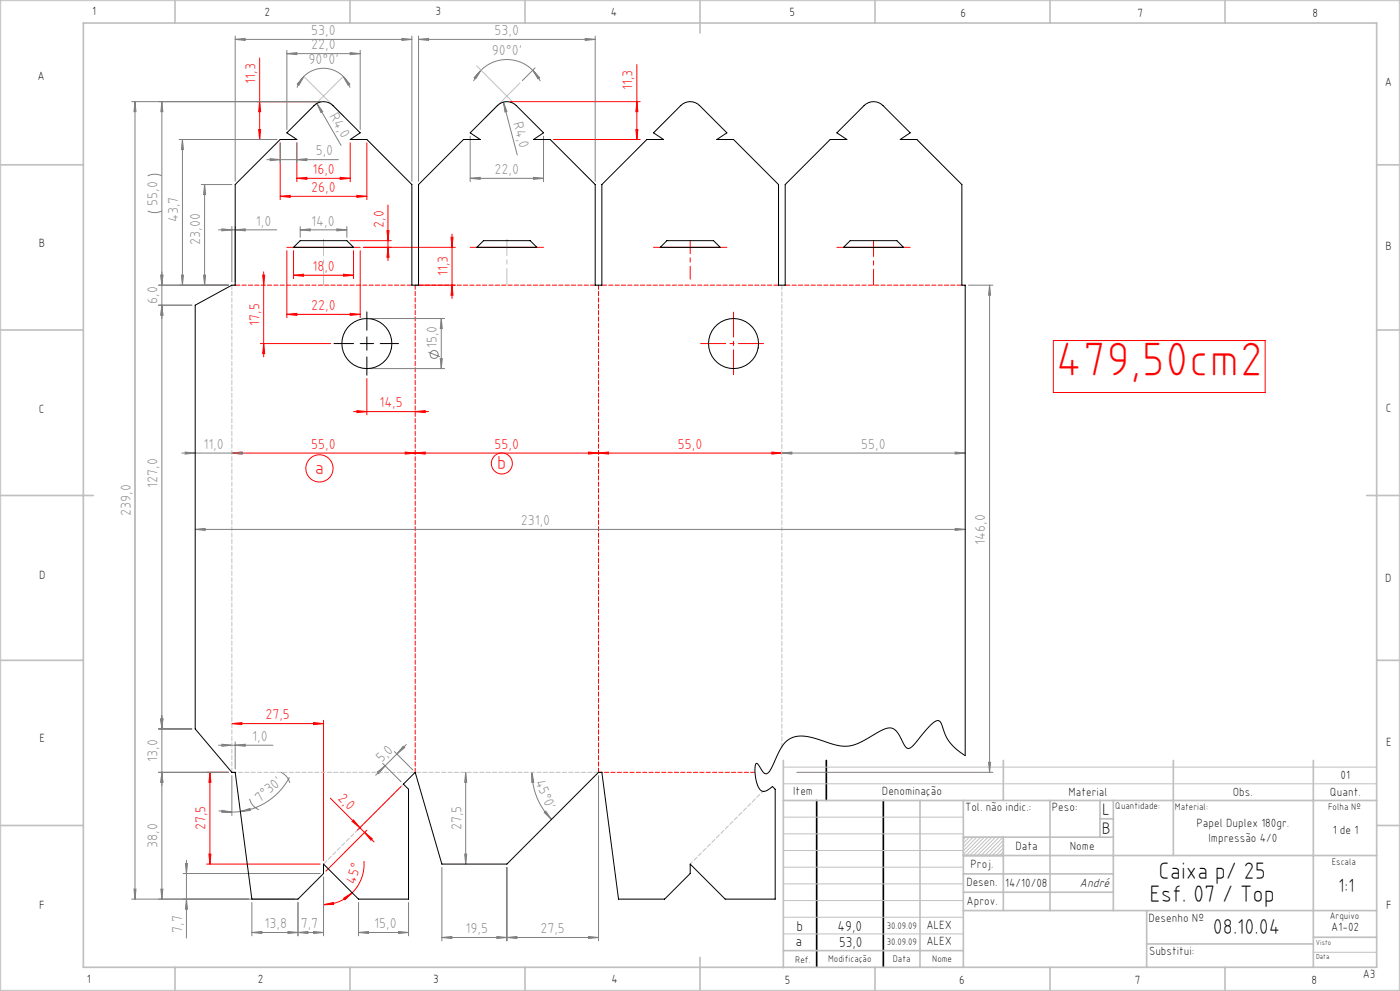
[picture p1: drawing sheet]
<svg xmlns="http://www.w3.org/2000/svg" width="420mm" height="297mm" viewBox="0 0 420 297" stroke-linecap="round" stroke-linejoin="round" font-family="sans-serif">
<path d="M245 239.9v50M247.9 227.9v12M265 239.9v50" fill="none" stroke="#000" stroke-width=".5"/>
<g fill="none" stroke="#c0c0c0" stroke-width=".3">
<path d="M.2 .2h419.6v296.6h-419.6zM143 19.7l10.5 10.6M91.3 23l11.7 11.8M102.8 23l-12.7 12.8M156 24.9l-10.4 10.4M235 234.9h178M235 229.9h178M235 259.9h54M235 249.9h54M235 244.9h54M289.7 250.9l-.7 .7M290.8 250.9l-1.8 1.8"/>
<path d="M291.9 250.9l-2.9 2.9M293.1 250.9l-4.1 4h-54M294.2 250.9l-5.2 5.2M295.3 250.9l-5.5 5.5M296.4 250.9l-5.5 5.5M297.5 250.9l-5.5 5.5M298.7 250.9l-5.5 5.5M299.8 250.9l-5.5 5.5M300.9 250.9l-5.5 5.5M301 256.4v-5.5h-12v5.5M301 251.9l-4.5 4.5M301 253.1l-3.3 3.3"/>
<path d="M301 254.2l-2.2 2.2M301 255.3l-1.1 1.1M235 269.9h54M235 264.9h54M235 274.9h54M235 279.9h54M394 285.4h19"/>
</g>
<g fill="none" stroke="#c0c0c0" stroke-width=".5">
<path d="M25 6.9h388v283h-388zM52.5 .2v6.7M105 .2v6.7M157.5 .2v6.7M210 .2v9.7M262.5 .2v6.7M315 .2v6.7M367.5 .2v6.7M.2 49.4h24.8M413 49.4h6.8M.2 98.9h24.8M413 98.9h6.8"/>
<path d="M.2 148.5h27.8M410 148.5h9.8M.2 197.9h24.8M413 197.9h6.8M235 227.9v62.1M235 239.9h178M276 239.9v50M289 239.9v50M301 227.9v12M315 239.9v33M330 239.9v11M334 239.9v33"/>
<path d="M352 227.9v28.5M394 227.9v62M.2 247.4h24.8M289 256.4h124M289 250.9h45M301 250.9v22M330 245.4h4M413 247.4h6.8M289 272.9h124M289 261.9h45M289 267.4h45M344 272.9v17"/>
<path d="M52.5 289.9v6.9M105 289.9v6.9M157.5 289.9v6.9M210 286.9v9.9M235 284.9h54M262.5 289.9v6.9M315 289.9v6.9M344 282.9h50M367.5 289.9v6.9M394 280.9h19"/>
</g>
<g fill="none" stroke="#808080" stroke-width=".3">
<path d="M70.6 11.8l3-.3v.6zM70.6 10.8v43.5M70.6 11.8h53M86.1 16.1l3-.3v.6zM86.1 15.1v23.7M86.1 16.1h22M105.1 15.8l3 .3-3 .3zM108.1 15.1v23.7M120.6 11.5l3 .3-3 .3zM123.6 10.8v43.5M125.6 11.8l3-.3v.6zM125.6 10.8v43.5"/>
<path d="M125.6 11.8h53M175.6 11.5l3 .3-3 .3zM178.6 10.8v43.5M39.5 30.5h56.6M40.5 30.5l.3 3h-.6zM40.5 30.5v239M48.6 30.5v239M48.6 30.5l.3 3h-.6zM91.2 22.9l-1.5 2.6-.5-.3zM91.2 22.9a8.3 8.3 0 0 1 11.8 0M91.2 22.9l-1.4 1.8-.7 1.6M95.1 31l1.7 2.4-.5 .3z"/>
<path d="M95.1 31l7.2 12.6M103 22.9l1.9 2.3-.5 .3zM103 22.9l1.1 1.4 .9 2M144.3 21.1l-1.6 2.5-.5-.3zM144.3 21.1a11 11 0 0 1 15.5 0M144.3 21.1l-1.3 1.5-.9 1.7M151 30.6l1.1 2.8-.6 .2zM151 30.6l4.2 15.8M159.8 21.1l2.1 2.2-.5 .3zM159.8 21.1l1.3 1.5 1 1.7M160.5 20.3l-3.8 3.9M44.3 52.7l2.1-.5 2.2 .5"/>
<path d="M53.7 41.8h29.4M54.7 41.8v43.7M54.7 41.8l.3 3h-.6zM60.4 55.3h9.2M61.4 55.3l.3 3h-.6zM61.4 55.3v30.2M80.1 47.8h21.4M81.1 47.5l3 .3-3 .3zM84.1 42.8v6M89.1 47.8l3-.3v.6zM89.1 42.8v6M141.1 53.4l3-.3v.6z"/>
<path d="M141.1 40.8v13.6M141.1 53.4h22M160.1 53.1l3 .3-3 .3zM163.1 40.8v13.6M44.3 63.2l2.1 .5 2.2-.5M65.6 68.9h17.4M66.6 68.6l3 .3-3 .3zM69.6 67.9v16.6M70.6 68.9l3-.3v.6zM70.6 67.9v16.6M90.1 68.9l3-.3v.6zM90.1 68.9h14"/>
<path d="M90.1 67.9v3.2M101.1 68.6l3 .3-3 .3zM104.1 67.9v3.2M47.6 85.5h21M47.6 91.5h10M48.3 82.5h.6l-.3 3zM48.6 91.5l.3 3h-.6zM54.4 82.5h.6l-.3 3zM61.1 82.5h.6l-.3 3zM111.1 95.5h22.3M132.4 95.5v15M132.4 95.5l.3 3h-.6z"/>
<path d="M290.6 85.5h7.3M296.9 85.5l.3 3h-.6zM296.9 85.5v146M111.1 110.5h22.3M128.5 105.5l3.5 1.4M132.1 107.5h.6l-.3 3zM54.6 135.8h19M55.6 135.5l3 .3-3 .3zM69.6 135.8l3-.3v.6zM234.6 135.8l3-.3v.6zM234.6 135.8h55M286.6 135.5l3 .3-3 .3z"/>
<path d="M58.6 158.7l3-.3v.6zM58.6 158.7h231M286.6 158.4l3 .3-3 .3zM47.6 218.5h10M48.3 215.5h.6l-.3 3zM47.6 231.5h21M48.6 231.5l.3 3h-.6zM65.6 223.3h16.3M66.6 223l3 .3-3 .3zM69.6 232.5v11.9M70.6 223.3l3-.3v.6zM70.6 222.3v8.2"/>
<path d="M74.9 239.4l1 2 1.7 1.3M84.2 231.4l1.7 1.3 1 1.9M86.8 232.9a19.5 19.5 0 0 1-14.7 10.3M113.2 231.4l2.3-1.9-1.9 2.3zM114.8 228.8l5.5 5.5M118.4 225.3l5.5 5.5M121 223.6l.4 .5-2.3 1.9zM121.9 223.1l-9.2 9.2M139.7 231.5l.3 3h-.6zM139.7 231.5v27.5M159.6 231.5l.5 2.9-.6 .1zM159.6 231.5a20 20 0 0 0 5.8 14.1"/>
<path d="M179.6 232.5v49.5M239 231.5h58.9M296.6 228.5h.6l-.3 3zM55.6 258.8h.6l-.3 3zM55.9 257.8v23.3M65.6 243l4 .4M66.6 242.9l3 .5h-3.1zM72.1 243.2l2.9-.9 .1 .6zM72.1 243.2l-2.5 .2M132.6 260v22M139.4 256h.6l-.3 3zM152.1 260v22"/>
<path d="M163.3 243.5l.4-.4 1.7 2.5zM40.2 266.5h.6l-.3 3zM48.3 266.5h.6l-.3 3zM54.9 261.8h41.2M55.9 269.5l.3 3h-.6zM75.6 279.5l3-.3v.6zM75.6 270.5v10M86.4 279.2l3 .3-3 .3zM88.4 269.5h-48.9M89.4 279.5l3-.3v.6zM89.4 270.5v10M94.1 279.2l3 .3-3 .3z"/>
<path d="M97.1 262.8v17.7M97.1 279.5h-21.5M107.6 279.5l3-.3v.6zM107.6 279.5h15M107.6 270.5v10M119.6 279.2l3 .3-3 .3zM122.6 270.5v10M132.6 281l3-.3v.6zM132.6 281h47M149.1 280.7l3 .3-3 .3zM152.1 281l3-.3v.6zM176.6 280.7l3 .3-3 .3z"/>
<circle cx="130.2" cy="106.2" r="1.2"/>
</g>
<g fill="none" stroke="#f00" stroke-width=".3">
<path d="M77.9 17.4v24.4M191.1 19.3v22.5M76.9 30.5h19.2M77.6 38.8h.6l-.3 3zM77.9 30.5l.3 3h-.6zM153.1 30.5h39M190.8 38.8h.6l-.3 3zM191.1 30.5l.3 3h-.6zM76.9 41.8h6.2M84.1 58.8l3-.3v.6zM84.1 42.8v17M84.1 58.8h26"/>
<path d="M89.1 53.4l3-.3v.6zM89.1 42.8v11.6M89.1 53.4h16M102.1 53.1l3 .3-3 .3zM105.1 42.8v11.6M107.1 58.5l3 .3-3 .3zM110.1 42.8v17M166.1 41.8h26M86.1 74.1h22M86.1 75.1v20.1M88.1 75.1v8.4M105.1 72.1h12.3"/>
<path d="M106.1 75.1v8.4M108.1 75.1v20.1M109.1 74.1h27.5M116.1 69.1h.6l-.3 3zM116.4 61.4v16.7M116.4 74.1l.3 3h-.6zM135.3 71.1h.6l-.3 3zM135.6 70.1v19.4M141.1 74.1h22M196.1 74.1h22M251.1 74.1h22M78.8 82.5h.6l-.3 3z"/>
<path d="M79.1 81.5v25.5M86.1 94.2l3-.3v.6zM86.1 94.2h22M88.1 82.5l3-.3v.6zM88.1 82.5h18M103.1 82.2l3 .3-3 .3zM105.1 93.9l3 .3-3 .3zM124.6 85.5h12M135.6 85.5l.3 3h-.6zM78.1 103h21.1M79.1 103l.3 3h-.6zM110.1 113.5v10.9"/>
<path d="M316 102.1h63.5v15.5h-63.5zM69.6 135.8l3-.3v.6zM69.6 135.8h165M106.1 123.4h22.5M107.1 123.1l3 .3-3 .3zM121.6 135.5l3 .3-3 .3zM124.6 135.8l3-.3v.6zM124.6 123.4l3-.3v.6zM176.6 135.5l3 .3-3 .3zM179.6 135.8l3-.3v.6zM231.6 135.5l3 .3-3 .3zM69.6 216.9l3-.3v.6z"/>
<path d="M69.6 216.9h27.5M94.1 216.6l3 .3-3 .3zM97.1 215.9v42.1M62 231.5h6.6M63 231.5v27.5M63 231.5l.3 3h-.6zM99.1 239.2l13.1 13.1M120.3 235.7l-13 13.1M62 259h34.1M62.7 256h.6l-.3 3zM105.6 246.2l.4-.5 2 2.4zM109.2 258.1a12.2 12.2 0 0 1-3.5 9.5"/>
<path d="M109.4 249.5l2.3 1.9-.4 .4zM110.1 248.8l-12.3 12.3M97.1 271.1l2.9-.6 .1 .6zM97.1 262.8v9.3M103.1 269.2l2.6-1.6-2.2 2.1zM105.7 267.6a12.2 12.2 0 0 1-8.6 3.5"/>
<circle cx="150.6" cy="138.9" r="3.1"/>
<circle cx="95.8" cy="140.4" r="4.1"/>
</g>
<path d="M110.1 93.5v5.5M100.2 103h5.9M108.1 103h4M110.1 101v4M110.1 107v5.5M114.1 103h5.5" fill="none" stroke="#000" stroke-width=".3"/>
<path d="M207.1 72.1v11.6" fill="none" stroke="#f00" stroke-width=".3" stroke-dasharray="15.2 1.3 1.3 1.3" stroke-dashoffset="11.4"/>
<path d="M229.1 103h-18.9" fill="none" stroke="#f00" stroke-width=".3" stroke-dasharray="15.2 1.3 1.3 1.3" stroke-dashoffset="7.7"/>
<path d="M220.1 93.6v18.7" fill="none" stroke="#f00" stroke-width=".3" stroke-dasharray="15.2 1.3 1.3 1.3" stroke-dashoffset="7.8"/>
<path d="M262.1 72.1v13.4" fill="none" stroke="#f00" stroke-width=".3" stroke-dasharray="15.2 1.3 1.3 1.3" stroke-dashoffset="10.5"/>
<path d="M179.6 231.5h46.7" fill="none" stroke="#f00" stroke-width=".3" stroke-dasharray="1.3 .6" stroke-dashoffset=".1"/>
<path d="M70.6 85.5h53M125.6 85.5h53M180.6 85.5h53M235.6 85.5h53" fill="none" stroke="#f00" stroke-width=".3" stroke-dasharray="1.3 .6" stroke-dashoffset="-.1"/>
<path d="M124.6 85.5v146M179.6 231.5v-146" fill="none" stroke="#f00" stroke-width=".3" stroke-dasharray="1.3 .6"/>
<path d="M97.1 85.4v-13.7M152.1 85.4v-13.7" fill="none" stroke="#c0c0c0" stroke-width=".3" stroke-dasharray="15.2 1.3 1.3 1.3" stroke-dashoffset="10.3"/>
<path d="M69.6 231.5v-146" fill="none" stroke="#c0c0c0" stroke-width=".3" stroke-dasharray="1.3 .6"/>
<path d="M234.6 85.5v138.5M69.6 231.5h110M121 235l-23.9 24" fill="none" stroke="#c0c0c0" stroke-width=".3" stroke-dasharray="1.3 .6" stroke-dashoffset="-.1"/>
<path d="M207.1 259l22-22" fill="none" stroke="#c0c0c0" stroke-width=".3" stroke-dasharray="1.3 .6" stroke-dashoffset=".3"/>
<g fill="#f00">
<path d="M94.1 216.6l3 .3-3 .3zM69.6 216.9l3-.3v.6z"/>
<path d="M105.1 93.9l3 .3-3 .3zM86.1 94.2l3-.3v.6z"/>
<path d="M179.6 135.8l3-.3v.6zM231.6 135.5l3 .3-3 .3zM107.1 123.1l3 .3-3 .3zM124.6 123.4l3-.3v.6z"/>
<path d="M69.6 135.8l3-.3v.6zM121.6 135.5l3 .3-3 .3z"/>
<path d="M116.4 74.1l.3 3h-.6zM116.1 69.1h.6l-.3 3zM62.7 256h.6l-.3 3zM63 231.5l.3 3h-.6zM79.1 103l.3 3h-.6zM78.8 82.5h.6l-.3 3z"/>
<path d="M135.3 71.1h.6l-.3 3zM135.6 85.5l.3 3h-.6z"/>
<path d="M124.6 135.8l3-.3v.6zM176.6 135.5l3 .3-3 .3z"/>
</g>
<g fill="#808080">
<path d="M103 22.9l1.9 2.3-.5 .3zM91.2 22.9l-1.5 2.6-.5-.3z"/>
<path d="M234.6 135.8l3-.3v.6zM286.6 135.5l3 .3-3 .3z"/>
<path d="M69.6 135.8l3-.3v.6zM55.6 135.5l3 .3-3 .3zM70.6 223.3l3-.3v.6zM66.6 223l3 .3-3 .3z"/>
<path d="M159.8 21.1l2.1 2.2-.5 .3zM144.3 21.1l-1.6 2.5-.5-.3z"/>
<path d="M66.6 242.9l3 .5h-3.1zM72.1 243.2l2.9-.9 .1 .6z"/>
<path d="M139.4 256h.6l-.3 3zM139.7 231.5l.3 3h-.6z"/>
<path d="M48.6 231.5l.3 3h-.6zM48.3 266.5h.6l-.3 3z"/>
<path d="M159.6 231.5l.5 2.9-.6 .1zM163.3 243.5l.4-.4 1.7 2.5z"/>
</g>
<g fill="#f00">
<path d="M103.1 82.2l3 .3-3 .3zM88.1 82.5l3-.3v.6z"/>
<path d="M89.1 53.4l3-.3v.6zM102.1 53.1l3 .3-3 .3z"/>
<path d="M97.1 271.1l2.9-.6 .1 .6zM103.1 269.2l2.6-1.6-2.2 2.1z"/>
<path d="M191.1 30.5l.3 3h-.6zM190.8 38.8h.6l-.3 3z"/>
<path d="M77.6 38.8h.6l-.3 3zM77.9 30.5l.3 3h-.6z"/>
<path d="M105.6 246.2l.4-.5 2 2.4zM109.4 249.5l2.3 1.9-.4 .4z"/>
<path d="M84.1 58.8l3-.3v.6zM107.1 58.5l3 .3-3 .3z"/>
</g>
<g fill="#808080">
<path d="M151 30.6l1.1 2.8-.6 .2z"/>
<path d="M95.1 31l1.7 2.4-.5 .3z"/>
<path d="M94.1 279.2l3 .3-3 .3zM89.4 279.5l3-.3v.6z"/>
<path d="M66.6 68.6l3 .3-3 .3zM70.6 68.9l3-.3v.6zM75.6 279.5l3-.3v.6zM86.4 279.2l3 .3-3 .3zM132.6 281l3-.3v.6zM149.1 280.7l3 .3-3 .3zM90.1 68.9l3-.3v.6zM101.1 68.6l3 .3-3 .3zM86.1 16.1l3-.3v.6zM105.1 15.8l3 .3-3 .3zM58.6 158.7l3-.3v.6zM286.6 158.4l3 .3-3 .3zM152.1 281l3-.3v.6zM176.6 280.7l3 .3-3 .3z"/>
<path d="M107.6 279.5l3-.3v.6zM119.6 279.2l3 .3-3 .3z"/>
<path d="M141.1 53.4l3-.3v.6zM160.1 53.1l3 .3-3 .3z"/>
<path d="M125.6 11.8l3-.3v.6zM175.6 11.5l3 .3-3 .3z"/>
<path d="M121 223.6l.4 .5-2.3 1.9zM113.2 231.4l2.3-1.9-1.9 2.3z"/>
<path d="M54.4 82.5h.6l-.3 3zM54.7 41.8l.3 3h-.6z"/>
<path d="M61.1 82.5h.6l-.3 3zM61.4 55.3l.3 3h-.6z"/>
<path d="M296.6 228.5h.6l-.3 3zM296.9 85.5l.3 3h-.6zM40.2 266.5h.6l-.3 3zM40.5 30.5l.3 3h-.6zM48.6 91.5l.3 3h-.6zM48.3 82.5h.6l-.3 3z"/>
<path d="M55.6 258.8h.6l-.3 3zM55.9 269.5l.3 3h-.6zM48.6 91.5l.3 3h-.6zM48.3 215.5h.6l-.3 3zM48.6 30.5l.3 3h-.6zM48.3 82.5h.6l-.3 3zM132.4 95.5l.3 3h-.6zM132.1 107.5h.6l-.3 3zM48.3 215.5h.6l-.3 3zM48.6 231.5l.3 3h-.6z"/>
<path d="M81.1 47.5l3 .3-3 .3zM89.1 47.8l3-.3v.6z"/>
<path d="M70.6 11.8l3-.3v.6zM120.6 11.5l3 .3-3 .3z"/>
</g>
<g fill="none" stroke="#000" stroke-width=".3">
<path d="M94.2 31.6a4 4 0 0 1 5.7 0l8.2 8.2-3 2h5l13.5 13.5v30.2h2v-30.2l13.5-13.5h5l-3-2 8.7-8.7a4 4 0 0 1 5.1 .5l8.2 8.2-3 2h5l13.5 13.5v30.2h2v-30.2l13.5-13.5h5l-3-2 8.7-8.7a4 4 0 0 1 5.1 .5l8.2 8.2-3 2h5l13.5 13.5v30.2h2v-30.2l13.5-13.5h5l-3-2 8.7-8.7a4 4 0 0 1 5.1 .5l8.2 8.2-3 2h5l13.5 13.5v30.2h1v141l-2.7-2-2-2-1.2-2-1.4-3.8-.4-.6-.6-.2-.9 .4-1.2 1-5.1 5.9-1.4 1.1-.6-.1-.5-.5-2.7-4.5-.8-.7-.9-.3h-1.1l-1.4 .6-7.3 4-3.1 .8-3.5-.3-8-2.4-3.3-.3-2.4 .7-1.9 1.6-1.4 2.2-2.5 5.3-1 1.3-.6 .2-.5-.3-1.8-2.6-.5-.2-.4 1.4 .1 2.4 .5 2.3 .8 1.6 .7 .6 .8 .1 1-.5 1.3-1 .9 .8v33h-15l-10.5-10.5v2.8l-7.7 7.7h-13.8l-5-38h-1l-27.5 27.5h-19.5l-8-27.5-3.6 3.5 1.6 1.5v33h-15l-10.5-10.5v2.8l-7.7 7.7h-13.8l-5-38h-1l-11-13v-127l11-6h1v-30.2l13.5-13.5h5l-3-2zM88.1 74.1l2-2h14l2 2zM143.1 74.1l2-2h14l2 2zM198.1 74.1l2-2h14l2 2zM253.1 74.1l2-2h14l2 2z"/>
<circle cx="110.1" cy="103" r="7.5"/>
<circle cx="220.1" cy="103" r="7.5"/>
</g>
<text font-size="14.5" fill="#f00" x="316.6" y="112.7">479,50cm2</text>
<g font-size="7.1">
<text x="347.6" y="263.3">Caixa p/ 25</text>
<text x="344.9" y="270.4">Esf. 07 / Top</text>
</g>
<text font-size="6.4" x="363.9" y="280">08.10.04</text>
<text font-size="5.7" x="401.4" y="267.2">1:1</text>
<g font-size="5.6" fill="#f00">
<text x="94.5" y="142.1">a</text>
<text x="149.2" y="140.6">b</text>
</g>
<g font-size="5">
<text x="330.6" y="244.2">L</text>
<text x="330.5" y="249.8">B</text>
</g>
<g font-size="4.3" fill="#808080">
<text x="93.4" y="10.5">53,0</text>
<text x="148.4" y="10.5">53,0</text>
<text x="93.4" y="14.8">22,0</text>
<text x="147.5" y="16.6">90°0'</text>
<text x="92.5" y="19.2">90°0'</text>
<text x="98.7" y="34.7" transform="rotate(60 98.7 34.7)">R4,0</text>
<text x="154" y="36.9" transform="rotate(75 154 36.9)">R4,0</text>
<text x="94.7" y="46.6">5,0</text>
<text x="148.4" y="52.2">22,0</text>
<text x="47.3" y="61.6" transform="rotate(-90 47.3 61.6)">55,0</text>
<text x="53.4" y="66.7" transform="rotate(-90 53.4 66.7)">43,7</text>
<text x="76.8" y="67.6">1,0</text>
<text x="93.4" y="67.6">14,0</text>
<text x="60.1" y="73.3" transform="rotate(-90 60.1 73.3)">23,00</text>
<text x="47.3" y="91.1" transform="rotate(-90 47.3 91.1)">6,0</text>
<text x="131.1" y="104.3" transform="rotate(-90 131.1 104.3)">15,0</text>
<text x="61" y="134.5">11,0</text>
<text x="258.4" y="134.5">55,0</text>
<text x="47.3" y="146.1" transform="rotate(-90 47.3 146.1)">127,0</text>
<text x="39.2" y="154.6" transform="rotate(-90 39.2 154.6)">239,0</text>
<text x="156.2" y="157.4">231,0</text>
<text x="295.6" y="163.2" transform="rotate(-90 295.6 163.2)">146,0</text>
<text x="75.7" y="222.1">1,0</text>
<text x="47.3" y="228.3" transform="rotate(-90 47.3 228.3)">13,0</text>
<text x="114.5" y="228.7" transform="rotate(-45 114.5 228.7)">5,0</text>
<text x="160.5" y="234.3" transform="rotate(67 160.5 234.3)">45°0'</text>
<text x="78" y="240.6" transform="rotate(-41 78 240.6)">7°30'</text>
<text x="138.4" y="248.9" transform="rotate(-90 138.4 248.9)">27,5</text>
<text x="47.3" y="254.1" transform="rotate(-90 47.3 254.1)">38,0</text>
<text x="54.6" y="279.5" transform="rotate(-90 54.6 279.5)">7,7</text>
<text x="79.4" y="278.2">13,8</text>
<text x="90.2" y="278.2">7,7</text>
<text x="112.3" y="278.2">15,0</text>
<text x="139.7" y="279.7">19,5</text>
<text x="162.1" y="279.7">27,5</text>
</g>
<g font-size="4.3" fill="#f00">
<text x="76.6" y="25.1" transform="rotate(-90 76.6 25.1)">11,3</text>
<text x="189.8" y="27" transform="rotate(-90 189.8 27)">11,3</text>
<text x="93.7" y="52.2">16,0</text>
<text x="93.4" y="57.6">26,0</text>
<text x="115.1" y="68.2" transform="rotate(-90 115.1 68.2)">2,0</text>
<text x="93.7" y="81.2">18,0</text>
<text x="134.3" y="82.8" transform="rotate(-90 134.3 82.8)">11,3</text>
<text x="93.4" y="92.9">22,0</text>
<text x="77.8" y="97.6" transform="rotate(-90 77.8 97.6)">17,5</text>
<text x="113.8" y="122.1">14,5</text>
<text x="93.4" y="134.5">55,0</text>
<text x="148.4" y="134.5">55,0</text>
<text x="203.4" y="134.5">55,0</text>
<text x="79.6" y="215.6">27,5</text>
<text x="101.1" y="239.4" transform="rotate(45 101.1 239.4)">2,0</text>
<text x="61.7" y="248.9" transform="rotate(-90 61.7 248.9)">27,5</text>
<text x="106.6" y="265.1" transform="rotate(-73 106.6 265.1)">45°</text>
</g>
<g font-size="4.3">
<text x="238.9" y="278.9">b</text>
<text x="251.3" y="278.9">49,0</text>
<text x="238.6" y="283.5">a</text>
<text x="251.7" y="283.8">53,0</text>
</g>
<text font-size="3.7" x="323.9" y="265.9">André</text>
<g font-size="3.6">
<text x="27.6" y="4.6">1</text>
<text x="79.3" y="4.7">2</text>
<text x="130.6" y="4.6">3</text>
<text x="183.2" y="4.7">4</text>
<text x="236.9" y="4.9">5</text>
<text x="288.2" y="5">6</text>
<text x="341.3" y="5">7</text>
<text x="393.7" y="5">8</text>
<text x="11.3" y="23.8">A</text>
<text x="415.5" y="25.7">A</text>
<text x="11.6" y="74">B</text>
<text x="415.6" y="74.9">B</text>
<text x="11.6" y="123.8">C</text>
<text x="415.8" y="123.4">C</text>
<text x="11.8" y="173.6">D</text>
<text x="415.6" y="174.5">D</text>
<text x="11.8" y="222.4">E</text>
<text x="415.8" y="223.7">E</text>
<text x="402.1" y="233.5">01</text>
<text x="238" y="238.3">Item</text>
<text x="264.6" y="238.3">Denominação</text>
<text x="320.6" y="238.5">Material</text>
<text x="369.9" y="238.4">Obs.</text>
<text x="398.9" y="238.6">Quant.</text>
<text x="289.5" y="243.1">Tol. não indic.:</text>
<text x="315.6" y="243.2">Peso:</text>
<text x="359" y="247.9">Papel Duplex 180gr.</text>
<text x="399.8" y="250.1">1 de 1</text>
<text x="304.6" y="254.8">Data</text>
<text x="320.9" y="254.8">Nome</text>
<text x="362.5" y="252.4">Impressão 4/0</text>
<text x="291.2" y="260.3">Proj.</text>
<text x="289.9" y="265.6">Desen.</text>
<text x="301.6" y="265.9">14/10/08</text>
<text x="11.8" y="272.4">F</text>
<text x="290" y="271.1">Aprov.</text>
<text x="415.8" y="272.4">F</text>
<text x="277.9" y="278.5">ALEX</text>
<text x="344.6" y="276.3">Desenho Nº</text>
<text x="399.4" y="279.1">A1-02</text>
<text x="277.9" y="283.3">ALEX</text>
<text x="344.7" y="286.3">Substitui:</text>
<text x="408.8" y="293.1">A3</text>
<text x="26" y="294.6">1</text>
<text x="77.4" y="294.6">2</text>
<text x="129.9" y="294.6">3</text>
<text x="183.5" y="294.5">4</text>
<text x="235.4" y="295">5</text>
<text x="287.8" y="295">6</text>
<text x="340.5" y="295">7</text>
<text x="393.4" y="295">8</text>
</g>
<g font-size="2.9">
<text x="334.6" y="242.6">Quantidade:</text>
<text x="352.5" y="242.7">Material:</text>
<text x="398.4" y="242.8">Folha Nº</text>
<text x="399.5" y="259.2">Escala</text>
<text x="399" y="275.5">Arquivo</text>
<text x="238.6" y="288.5">Ref.</text>
<text x="248.5" y="288.3">Modificação</text>
<text x="267.9" y="288.4">Data</text>
<text x="279.7" y="288.3">Nome</text>
</g>
<g font-size="2.8">
<text x="266" y="278.5">30.09.09</text>
<text x="266" y="283.3">30.09.09</text>
</g>
<g font-size="2.1">
<text x="394.8" y="283.1">Visto</text>
<text x="394.8" y="287.4">Data</text>
</g>
</svg>
